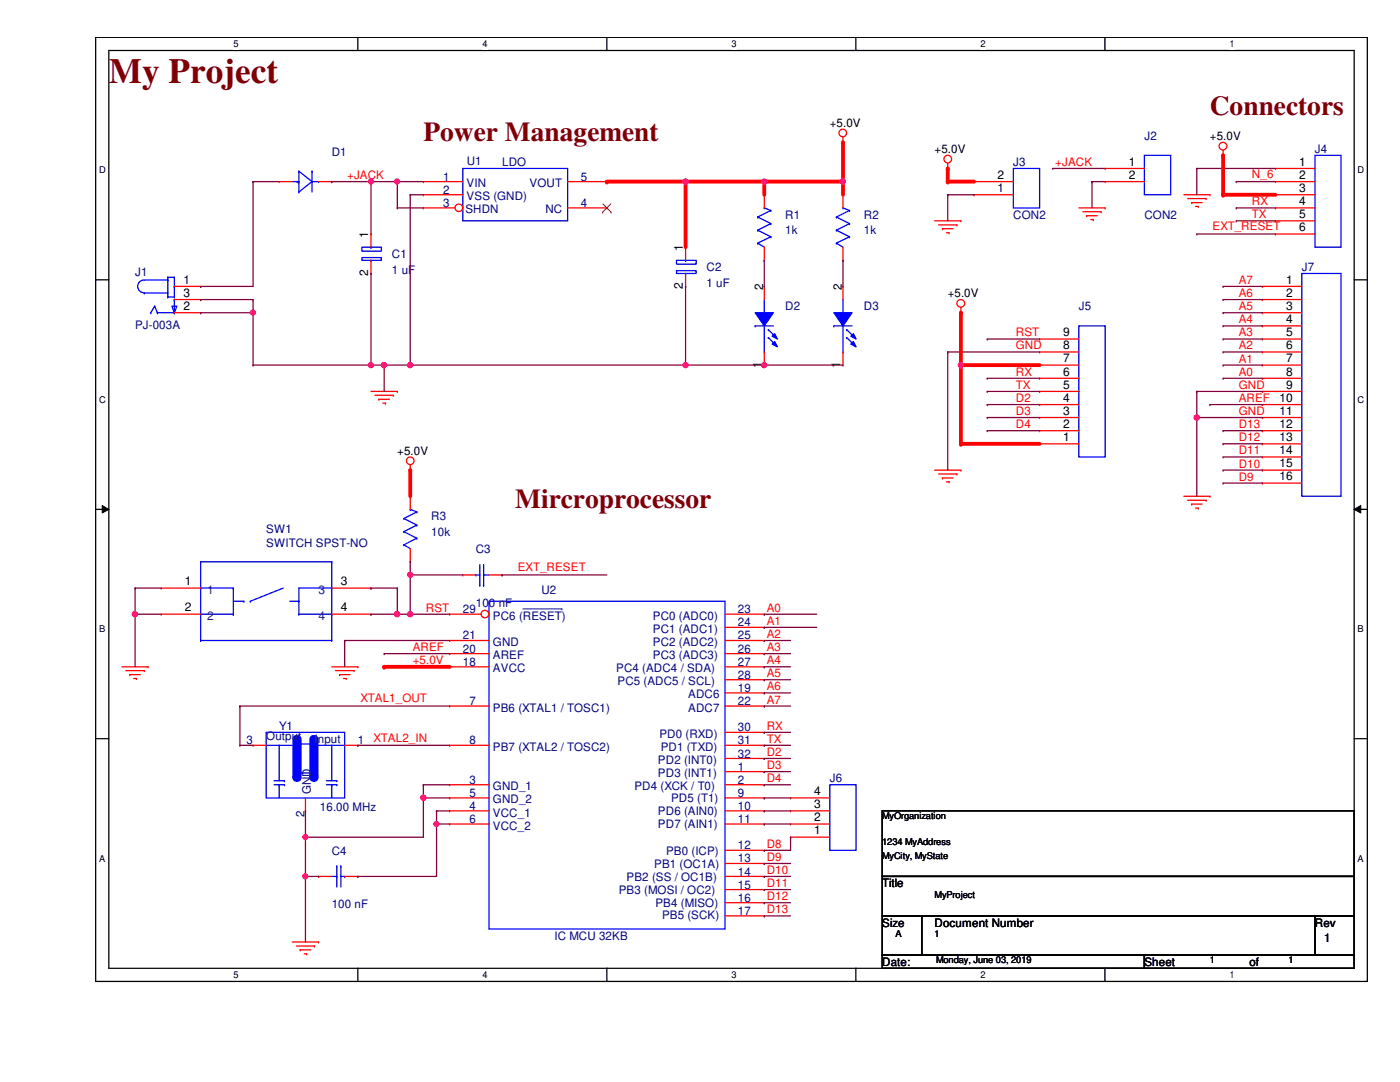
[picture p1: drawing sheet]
<svg xmlns="http://www.w3.org/2000/svg" width="279mm" height="216mm" viewBox="0 0 279 216" stroke-linecap="round" stroke-linejoin="round" font-family="sans-serif">
<path d="M19.1 7.5h253.8v188.3h-253.8zM21.7 10.1h248.6v183.1h-248.6z" fill="none" stroke="#000" stroke-width=".25"/>
<g fill="#fff">
<path d="M46.6 7.7h1v2.1h-1z"/>
<path d="M46.6 193.5h1v2.1h-1z"/>
</g>
<path d="M71.4 7.5v2.6M71.4 193.2v2.6" fill="none" stroke="#000" stroke-width=".25"/>
<g fill="#fff">
<path d="M96.3 7.7h1v2.1h-1z"/>
<path d="M96.3 193.5h1v2.1h-1z"/>
</g>
<path d="M121.1 7.5v2.6M121.1 193.2v2.6" fill="none" stroke="#000" stroke-width=".25"/>
<g fill="#fff">
<path d="M146 7.7h1v2.1h-1z"/>
<path d="M146 193.5h1v2.1h-1z"/>
</g>
<path d="M170.8 7.5v2.6M170.8 193.2v2.6" fill="none" stroke="#000" stroke-width=".25"/>
<g fill="#fff">
<path d="M195.7 7.7h1v2.1h-1z"/>
<path d="M195.7 193.5h1v2.1h-1z"/>
</g>
<path d="M220.5 7.5v2.6M220.5 193.2v2.6" fill="none" stroke="#000" stroke-width=".25"/>
<g fill="#fff">
<path d="M245.4 7.7h1v2.1h-1z"/>
<path d="M245.4 193.5h1v2.1h-1z"/>
<path d="M19.8 32.9h1.3v2.1h-1.3z"/>
<path d="M270.9 32.9h1.3v2.1h-1.3z"/>
<path d="M19.8 78.7h1.3v2.1h-1.3z"/>
<path d="M270.9 78.7h1.3v2.1h-1.3z"/>
</g>
<path d="M19.1 55.8h2.6M270.3 55.8h2.6" fill="none" stroke="#000" stroke-width=".25"/>
<g fill="#fff">
<path d="M19.8 124.5h1.2v2.1h-1.2z"/>
<path d="M270.9 124.5h1.3v2.1h-1.3z"/>
</g>
<path d="M19.1 101.6h2.6M270.3 101.6h2.6" fill="none" stroke="#000" stroke-width=".25"/>
<path d="M20.4 100.9l1.3 .7-1.3 .8zM270.3 101.6l1.3-.7v1.5z" fill="#000"/>
<path d="M20.4 100.9l1.3 .7-1.3 .8zM270.3 101.6l1.3-.7v1.5z" fill="none" stroke="#000" stroke-width=".2"/>
<g fill="#fff">
<path d="M19.8 170.3h1.2v2h-1.2z"/>
<path d="M270.9 170.3h1.3v2h-1.3z"/>
</g>
<path d="M19.1 147.4h2.6M270.3 147.4h2.6M176.1 161.8h94.2v13.1h-94.2zM176.1 174.9h94.2v7.9h-94.2zM176.1 182.8h7.8v7.8h-7.8zM176.1 190.6h52.3v2.6h-52.3zM183.9 182.8h78.5v7.8h-78.5zM228.4 190.6h41.9v2.6h-41.9zM262.4 182.8h7.9v7.8h-7.9z" fill="none" stroke="#000" stroke-width=".25"/>
<g fill="none" stroke="#f00" stroke-width=".25">
<path d="M168.2 28.4h.1M168.2 27.3v1.1M189.1 33.6h.1M189.1 32.6v1M236.3 38.9h5.2M237 39.6h3.7M240.7 39.6h.1M241.5 38.9h.1M244.1 31h.1M244.1 30v1M186.5 44.1h5.3M187.3 44.9h3.7"/>
<path d="M188.1 45.6h.1M188.1 45.6h2.1M188.9 46.4h.5M189.4 46.4h.1M191 44.9h.1M191.8 44.1h.1M215.3 41.5h5.3M216.1 42.2h3.7M216.9 43.1h.1M216.9 43.1h2.1M217.7 43.8h.5M218.2 43.8h.1"/>
<path d="M219.8 42.2h.1M220.6 41.5h.1M237.8 40.4h.1M237.8 40.4h2.1M238.6 41.2h.5M239.1 41.2h.1M74 78.1h5.3M74.8 78.9h3.7M75.6 79.7h.1M75.6 79.7h2.1M78.5 78.9h.1M79.3 78.1h.1"/>
<path d="M191.8 62.4h.1M191.8 61.3v1.1M76.4 80.4h.5M76.9 80.4h.1M81.9 93.8h.1M81.9 92.8v1M186.5 93.8h5.3M187.3 94.6h3.7M188.1 95.4h.1M188.1 95.4h2.1M188.9 96.1h.5M189.4 96.1h.1"/>
<path d="M191 94.6h.1M191.8 93.8h.1M236.3 99h5.2M237 99.8h3.7M240.7 99.8h.1M241.5 99h.1M32.2 117.3h.1M32.2 117.3h7.8M66.2 117.3h7.8M74 117.3h.1M237.8 100.6h.1M237.8 100.6h2.1"/>
<path d="M238.6 101.4h.5M239.1 101.4h.1M24.3 133.1h5.2M25.1 133.8h3.7M25.9 134.6h.1M25.9 134.6h2.1M26.7 135.4h.5M27.2 135.4h.1M28.8 133.8h.1M29.5 133.1h.1M32.2 122.6h.1M32.2 122.6h7.8"/>
<path d="M66.2 133.1h5.2M66.2 122.6h7.8M67 133.8h3.7M67.8 134.6h.1M67.8 134.6h2.1M68.5 135.4h.6M69.1 135.4h.1M70.7 133.8h.1M71.4 133.1h.1M74 122.6h.1M89.7 133.1h.1M89.7 130.4h.1"/>
<path d="M89.7 127.8h.1M89.7 133.1h7.9M89.7 130.4h7.9M89.7 127.8h7.9M144.7 133.1h7.8M144.7 122.6h7.8M144.7 138.3h7.8M144.7 130.4h7.8M144.7 127.8h7.8M144.7 125.2h7.8M144.7 135.6h7.8M152.5 138.3h.1"/>
<path d="M152.5 122.6h.1M152.5 125.2h.1M152.5 127.8h.1M152.5 130.4h.1M152.5 133.1h.1M152.5 135.6h.1M89.7 156.6h.1M89.7 159.2h.1M89.7 140.9h.1M89.7 148.7h.1M89.7 156.6h7.9M89.7 159.2h7.9"/>
<path d="M89.7 140.9h7.9M89.7 148.7h7.9M144.7 154h7.8M144.7 156.6h7.8M144.7 159.2h7.8M144.7 140.9h7.8M152.5 154h.1M152.5 156.6h.1M152.5 159.2h.1M152.5 140.9h.1M63.6 174.9h.1M63.6 174.9h2.6"/>
<path d="M68.8 174.9h2.6M71.4 174.9h.1M89.7 161.8h.1M89.7 164.4h.1M89.7 161.8h7.9M89.7 164.4h7.9M144.7 174.9h7.8M144.7 161.8h7.8M144.7 164.4h7.8M144.7 169.7h7.8M144.7 172.3h7.8M144.7 177.5h7.8"/>
<path d="M152.5 161.8h.1M152.5 164.4h.1M152.5 169.7h.1M152.5 172.3h.1M152.5 174.9h.1M152.5 177.5h.1M58.3 188h5.3M59.1 188.8h3.7M59.9 189.5h.1M59.9 189.5h2.1M60.7 190.3h.5M61.2 190.3h.1"/>
<path d="M62.8 188.8h.1M63.6 188h.1M144.7 180.1h7.8M144.7 182.8h7.8M152.5 180.1h.1M152.5 182.8h.1"/>
<circle cx="168.2" cy="26.5" r=".76"/>
<circle cx="189.1" cy="31.7" r=".76"/>
<circle cx="244.1" cy="29.2" r=".77"/>
<circle cx="191.8" cy="60.5" r=".77"/>
<circle cx="81.9" cy="91.9" r=".76"/>
</g>
<g fill="none" stroke="#00f" stroke-width=".25">
<path d="M40 112.1h.1M40 112.1v15.7M40 112.1h26.2M40 117.3h6.6M46.6 117.3h.1M46.6 120h2.1M46.6 117.3v5.3M48.7 120h.1M50 120h.1M56.5 117.3l-6.5 2.7M57.8 120h1.8M59.6 120h.1"/>
<path d="M66.2 112.1h.1M66.2 117.3h.1M66.2 112.1v15.7M66.2 117.3h-6.6v5.3M97.6 120h47.1v65.4h-47.1zM40 127.8h.1M40 127.8h26.2M40 122.6h6.6M46.6 122.6h.1M59.6 122.6h.1M59.6 122.6h6.6M66.2 127.8h.1"/>
<path d="M66.2 122.6h.1M66.2 174.9h1M67.2 172.8h.1M67.2 174.9h.1M67.2 172.8v4.2M68 172.8h.1M68 172.8v4.2M68 174.9h.8M68.8 174.9h.1"/>
</g>
<circle cx="96.8" cy="122.5" r=".75" fill="#fff"/>
<g fill="none" stroke="#f00" stroke-width=".25">
<path d="M81.9 99h.1M81.9 99v2.6M81.9 112.1h.1M81.9 109.5v2.6M89.7 122.6h.1M89.7 122.6h6.3M144.7 146.1h7.8M144.7 148.7h7.8M144.7 151.3h7.8M152.5 146.1h.1M152.5 148.7h.1M152.5 151.3h.1"/>
<circle cx="96.8" cy="122.5" r=".75"/>
</g>
<path d="M104.4 121.5h7.7M112.1 121.5h.1" fill="none" stroke="#000080" stroke-width=".2"/>
<g fill="none" stroke="#00f" stroke-width=".25">
<path d="M152.5 59.8v2.6M150.7 65h.1M150.7 65h3.6M152.5 62.4h.1M152.5 70.2h.1M152.5 65v5.2M153.3 65.8h.1M153.3 67.4h.1M153.3 65.8l1.6 1.6M153.3 67.4l1.6 1.6M80.6 106.1h.1M80.6 103.5h.1"/>
<path d="M80.6 108.7h.1M80.6 106.1l2.6 1.3M80.6 103.5l2.6 1.3M80.6 108.7l1.3 .8M81.9 101.6h.1M81.9 101.6l1.3 .5M83.2 107.4h.1M83.2 104.8h.1M83.2 102.1h.1M83.2 107.4l-2.6 1.3M83.2 104.8l-2.6 1.3M83.2 102.1l-2.6 1.4"/>
</g>
<path d="M150.7 62.4h3.6l-1.8 2.6z" fill-rule="evenodd" fill="#00f"/>
<path d="M150.7 62.4h3.6l-1.8 2.6z" fill="none" stroke="#00f" stroke-width=".25"/>
<path d="M154.6 68.2l.6 1-1.1-.5z" fill-rule="evenodd" fill="#00f"/>
<path d="M154.6 68.2l.6 1-1.1-.5z" fill="none" stroke="#00f" stroke-width=".25"/>
<path d="M154.6 66.6l.6 1-1.1-.5z" fill-rule="evenodd" fill="#00f"/>
<g fill="none" stroke="#00f" stroke-width=".25">
<path d="M58.3 36.2h1.3M59.4 36.2h.1M59.6 38.3h.1M59.6 36.2h.1M59.6 34.2h.1M59.6 34.2v4.1M59.6 34.2l2.7 2M62.3 34.2h.1M62.3 36.2h.1M62.3 36.2h1.3M62.3 34.2v4.1M62.3 36.2l-2.7 2.1"/>
<path d="M63.6 36.2h.1M92.4 33.6h20.9v10.5h-20.9zM154.6 66.6l.6 1-1.1-.5z"/>
</g>
<path d="M55.7 36.2h.1M55.7 36.2h2.6M63.6 36.2h2.6M66.2 36.2h.1M84.5 36.2h.1M84.5 38.9h.1M84.5 36.2h7.9M84.5 38.9h7.9M152.5 57.1h.1M152.5 57.1v2.7M152.5 72.9h.1M152.5 70.2v2.7" fill="none" stroke="#f00" stroke-width=".25"/>
<circle cx="91.6" cy="41.5" r=".75" fill="#fff"/>
<g fill="none" stroke="#f00" stroke-width=".25">
<path d="M113.3 36.2h7.8M121.1 36.2h.1M84.5 41.5h.1M84.5 41.5h6.3M113.3 41.5h7.8M121.1 41.5h.1"/>
<circle cx="91.6" cy="41.5" r=".75"/>
</g>
<path d="M120.3 42.3h.1M120.3 40.7l1.7 1.6M121.9 40.7l-1.6 1.6M122 42.3h.1" fill="none" stroke="#804000" stroke-width=".2"/>
<path d="M168.2 59.8v2.6M166.4 65h.1M166.4 65h3.7M168.2 62.4h.1M168.2 70.2h.1M168.2 65v5.2M169 65.8h.1M169 67.4h.1M169 65.8l1.6 1.6M169 67.4l1.6 1.6" fill="none" stroke="#00f" stroke-width=".25"/>
<path d="M166.4 62.4h3.7l-1.9 2.6z" fill-rule="evenodd" fill="#00f"/>
<path d="M166.4 62.4h3.7l-1.9 2.6z" fill="none" stroke="#00f" stroke-width=".25"/>
<path d="M170.3 68.2l.6 1-1.1-.5z" fill-rule="evenodd" fill="#00f"/>
<path d="M170.3 68.2l.6 1-1.1-.5z" fill="none" stroke="#00f" stroke-width=".25"/>
<path d="M170.3 66.6l.6 1-1.1-.5z" fill-rule="evenodd" fill="#00f"/>
<g fill="none" stroke="#00f" stroke-width=".25">
<path d="M202.2 33.6h5.3v7.9h-5.3zM228.4 31h5.2v7.9h-5.2zM28.8 58.5h.1M28.8 58.5h4.7M33.5 55.9h.1M33.5 58.5h.1M33.5 59.3h.1M33.5 55.3h.1M33.5 55.9h-4.7a1.27 1.27 0 0 0-1.3 1.2 1.27 1.27 0 0 0 1.3 1.3M33.5 55.3v4M33.5 59.3h1.3M33.5 55.3h1.3"/>
<path d="M34.8 59.3h.1M34.8 55.3h.1M34.8 57.1h.1M34.8 59.8h.1M34.8 55.3v4M34.8 59.8v2.6M151.2 45.9h.1M151.2 43.3h.1M151.2 48.5h.1M151.2 45.9l2.6 1.3M151.2 43.3l2.6 1.3M151.2 48.5l1.3 .8"/>
<path d="M152.5 41.5h.1M152.5 41.5l1.3 .5M153.8 47.2h.1M153.8 44.6h.1M153.8 42h.1M153.8 47.2l-2.6 1.3M153.8 44.6l-2.6 1.3M153.8 42l-2.6 1.3M166.9 45.9h.1M166.9 43.3h.1M166.9 48.5h.1M166.9 45.9l2.6 1.3"/>
<path d="M166.9 43.3l2.6 1.3M166.9 48.5l1.3 .8M168.2 41.5h.1M168.2 41.5l1.3 .5M169.5 47.2h.1M169.5 44.6h.1M169.5 42h.1M169.5 47.2l-2.6 1.3M169.5 44.6l-2.6 1.3M169.5 42l-2.6 1.3M259.8 54.6h7.8v44.4h-7.8zM30.1 62.4h.1"/>
<path d="M30.9 61.1h.1M30.9 61.1l.5 1.3M30.9 61.1l-.8 1.3M31.4 62.4h.1M31.4 62.4h3.4M34.3 61.1h1l-.5 1.3zM34.8 62.4h.1M170.3 66.6l.6 1-1.1-.5zM95 114.7h.1M95 114.7h.8M95.8 116.8h.1M95.8 112.6v4.2"/>
<path d="M96.5 116.8h.1M96.5 114.7h.1M96.5 112.6v4.2M96.5 114.7h1.1M53.1 146.1h15.7v13.1h-15.7zM59.6 148.5h2.7v5.7h-2.7z"/>
</g>
<g fill="none" stroke="#f00" stroke-width=".25">
<path d="M152.5 38.9h.1M152.5 38.9v2.6M168.2 38.9h.1M168.2 38.9v2.6M194.4 38.9h.1M194.4 36.2h.1M194.4 38.9h7.8M194.4 36.2h7.8M220.6 33.6h.1M220.6 36.2h.1M220.6 36.2h7.8M220.6 33.6h7.8"/>
<path d="M34.8 57.1h5.2M34.8 59.8h5.2M40 57.1h.1M40 59.8h.1M152.5 51.9h.1M152.5 49.3v2.6M168.2 57.1h.1M168.2 51.9h.1M168.2 49.3v2.6M168.2 57.1v2.7M251.9 57.1h.1M251.9 59.8h.1"/>
<path d="M251.9 57.1h7.9M251.9 59.8h7.9M34.8 62.4h5.2M40 62.4h.1M168.2 72.9h.1M168.2 70.2v2.7M251.9 62.4h.1M251.9 65h.1M251.9 67.6h.1M251.9 70.2h.1M251.9 72.9h.1M251.9 75.5h.1"/>
<path d="M251.9 78.1h.1M251.9 62.4h7.9M251.9 65h7.9M251.9 67.6h7.9M251.9 70.2h7.9M251.9 72.9h7.9M251.9 75.5h7.9M251.9 78.1h7.9M251.9 80.7h.1M251.9 83.3h.1M251.9 85.9h.1M251.9 88.6h.1"/>
<path d="M251.9 91.2h.1M251.9 93.8h.1M251.9 96.4h.1M251.9 80.7h7.9M251.9 83.3h7.9M251.9 85.9h7.9M251.9 88.6h7.9M251.9 91.2h7.9M251.9 93.8h7.9M251.9 96.4h7.9M92.4 114.7h.1M92.4 114.7h2.6"/>
<path d="M97.6 114.7h2.6M100.2 114.7h.1"/>
</g>
<path d="M59.4 147.4v7.6" fill="none" stroke="#00f" stroke-width="1.6"/>
<circle cx="59.4" cy="155" r=".78" fill="#00f"/>
<path d="M62.5 147.4v7.6" fill="none" stroke="#00f" stroke-width="1.6"/>
<circle cx="62.5" cy="155" r=".78" fill="#00f"/>
<path d="M62.8 147.4v7.6" fill="none" stroke="#00f" stroke-width="1.6"/>
<circle cx="62.8" cy="155" r=".78" fill="#00f"/>
<path d="M59.1 147.4v7.6" fill="none" stroke="#00f" stroke-width="1.6"/>
<circle cx="59.1" cy="155" r=".78" fill="#00f"/>
<g fill="none" stroke="#00f" stroke-width=".25">
<path d="M262.4 31h5.2v18.3h-5.2zM72.2 51.4h3.9v.5h-3.9zM72.2 49.3h3.9v.8h-3.9zM74 49.3h.1M74 51.9h.1M135 54h3.9v.6h-3.9zM135 51.9h3.9v.8h-3.9zM136.8 51.9h.1M136.8 54.6h.1M215.3 65h5.3v26.2h-5.3zM53.1 148.7h6M54.7 155.8h2.1"/>
<path d="M54.7 156.6h2.1M55.7 156.6h.1M55.7 148.7v7.1M55.7 156.6v2.6M56.8 155.8h.1M56.8 156.6h.1M62.8 148.7h6M65.2 155.8h2M65.2 156.6h2M66.2 156.6h.1M66.2 148.7v7.1M66.2 156.6v2.6"/>
<path d="M67.2 155.8h.1M67.2 156.6h.1M165.6 156.6h5.3v13.1h-5.3z"/>
</g>
<g fill="none" stroke="#f00" stroke-width=".25">
<path d="M254.6 33.6h.1M254.6 36.2h.1M254.6 38.9h.1M254.6 33.6h7.8M254.6 36.2h7.8M254.6 38.9h7.8M74 46.7h.1M74 54.6h.1M74 46.7v2.6M74 51.9v2.7M136.8 49.3h.1M136.8 57.1h.1"/>
<path d="M136.8 49.3v2.6M136.8 54.6v2.5M254.6 41.5h.1M254.6 44.1h.1M254.6 46.7h.1M254.6 41.5h7.8M254.6 44.1h7.8M254.6 46.7h7.8M207.5 78.1h.1M207.5 75.5h.1M207.5 72.9h.1M207.5 70.2h.1"/>
<path d="M207.5 67.6h.1M207.5 78.1h7.8M207.5 75.5h7.8M207.5 72.9h7.8M207.5 70.2h7.8M207.5 67.6h7.8M207.5 88.6h.1M207.5 85.9h.1M207.5 83.3h.1M207.5 80.7h.1M207.5 88.6h7.8M207.5 85.9h7.8"/>
<path d="M207.5 83.3h7.8M207.5 80.7h7.8M50.5 148.7h.1M50.5 148.7h2.6M61 159.2v2.6M68.8 148.7h2.6M71.4 148.7h.1M157.8 159.2h.1M157.8 159.2h7.8M61 161.8h.1M157.8 167h.1M157.8 164.4h.1"/>
<path d="M157.8 161.8h.1M157.8 167h7.8M157.8 164.4h7.8M157.8 161.8h7.8"/>
</g>
<path d="M50.5 36.2h.1M50.5 36.2v20.9h-10.5M50.5 36.2h5.2M66.2 36.2h.1M66.2 36.2h13.1M74 36.2h.1M40 57.1h.1M40 62.4h.1M40 62.4h10.5" fill="none" stroke="#800040" stroke-width=".25"/>
<circle cx="50.5" cy="62.4" r=".5" fill="#f0f"/>
<circle cx="50.5" cy="62.4" r=".5" fill="none" stroke="#f0f" stroke-width=".25"/>
<path d="M50.5 62.4h.1M50.5 72.9h.1M50.5 62.4v10.5M50.5 72.9h23.5M152.5 72.9h.1M152.5 72.9h15.7" fill="none" stroke="#800040" stroke-width=".25"/>
<path d="M121.1 36.2h15.7" fill="none" stroke="#f00" stroke-width=".76"/>
<circle cx="121.1" cy="36.2" r=".38" fill="#f00"/>
<path d="M168.2 36.2v2.7" fill="none" stroke="#f00" stroke-width=".76"/>
<circle cx="168.2" cy="36.2" r=".38" fill="#f00"/>
<path d="M152.5 36.2v2.7" fill="none" stroke="#f00" stroke-width=".76"/>
<circle cx="152.5" cy="36.2" r=".38" fill="#f00"/>
<path d="M152.5 36.2h15.7" fill="none" stroke="#f00" stroke-width=".76"/>
<circle cx="152.5" cy="36.2" r=".38" fill="#f00"/>
<path d="M152.5 51.9h.1M152.5 51.9v5.2M168.2 51.9h.1M168.2 51.9v5.2" fill="none" stroke="#800040" stroke-width=".25"/>
<path d="M136.8 36.2v13.1" fill="none" stroke="#f00" stroke-width=".76"/>
<circle cx="136.8" cy="36.2" r=".38" fill="#f00"/>
<path d="M136.8 36.2h15.7" fill="none" stroke="#f00" stroke-width=".76"/>
<circle cx="136.8" cy="36.2" r=".38" fill="#f00"/>
<circle cx="152.5" cy="36.2" r=".49" fill="#f0f"/>
<circle cx="152.5" cy="36.2" r=".49" fill="none" stroke="#f0f" stroke-width=".25"/>
<circle cx="136.8" cy="36.2" r=".5" fill="#f0f"/>
<circle cx="136.8" cy="36.2" r=".5" fill="none" stroke="#f0f" stroke-width=".25"/>
<path d="M136.8 57.1h.1M136.8 57.1v15.8M136.8 72.9h.1M136.8 72.9h15.7" fill="none" stroke="#800040" stroke-width=".25"/>
<circle cx="152.5" cy="72.9" r=".5" fill="#f0f"/>
<circle cx="152.5" cy="72.9" r=".5" fill="none" stroke="#f0f" stroke-width=".25"/>
<circle cx="136.8" cy="72.9" r=".51" fill="#f0f"/>
<circle cx="136.8" cy="72.9" r=".51" fill="none" stroke="#f0f" stroke-width=".25"/>
<path d="M74 54.6h.1M74 54.6v18.3" fill="none" stroke="#800040" stroke-width=".25"/>
<circle cx="74" cy="72.9" r=".5" fill="#f0f"/>
<circle cx="74" cy="72.9" r=".5" fill="none" stroke="#f0f" stroke-width=".25"/>
<path d="M79.3 36.2h.1M79.3 36.2v5.3M79.3 41.5h.1M79.3 41.5h5.2M74 72.9h.1M74 72.9h2.7" fill="none" stroke="#800040" stroke-width=".25"/>
<circle cx="79.3" cy="36.2" r=".5" fill="#f0f"/>
<circle cx="79.3" cy="36.2" r=".5" fill="none" stroke="#f0f" stroke-width=".25"/>
<path d="M79.3 36.2h.1M79.3 36.2h5.2M81.9 38.9h.1M81.9 38.9h2.6M81.9 38.9v34M81.9 72.9h.1M81.9 72.9h54.9" fill="none" stroke="#800040" stroke-width=".25"/>
<circle cx="81.9" cy="72.9" r=".51" fill="#f0f"/>
<circle cx="81.9" cy="72.9" r=".51" fill="none" stroke="#f0f" stroke-width=".25"/>
<path d="M74 36.2h.1M74 36.2v10.5" fill="none" stroke="#800040" stroke-width=".25"/>
<circle cx="74" cy="36.2" r=".49" fill="#f0f"/>
<circle cx="74" cy="36.2" r=".49" fill="none" stroke="#f0f" stroke-width=".25"/>
<path d="M76.7 72.9h.1M76.7 72.9v5.2M76.7 72.9h5.2" fill="none" stroke="#800040" stroke-width=".25"/>
<circle cx="76.6" cy="72.9" r=".51" fill="#f0f"/>
<circle cx="76.6" cy="72.9" r=".51" fill="none" stroke="#f0f" stroke-width=".25"/>
<path d="M40 59.8h.1M40 59.8h10.5M50.5 59.8h.1M50.5 59.8v2.6M81.9 122.6h.1M81.9 122.6h7.8" fill="none" stroke="#800040" stroke-width=".25"/>
<circle cx="81.9" cy="122.5" r=".51" fill="#f0f"/>
<circle cx="81.9" cy="122.5" r=".51" fill="none" stroke="#f0f" stroke-width=".25"/>
<path d="M81.9 112.1h.1M81.9 112.1v2.6" fill="none" stroke="#800040" stroke-width=".25"/>
<path d="M81.9 93.8v5.2" fill="none" stroke="#f00" stroke-width=".76"/>
<circle cx="81.9" cy="93.8" r=".38" fill="#f00"/>
<path d="M81.9 114.7h.1M81.9 114.7h10.5" fill="none" stroke="#800040" stroke-width=".25"/>
<circle cx="81.9" cy="114.7" r=".5" fill="#f0f"/>
<circle cx="81.9" cy="114.7" r=".5" fill="none" stroke="#f0f" stroke-width=".25"/>
<path d="M74 117.3h.1M74 117.3h5.3M79.3 117.3h.1M79.3 117.3v5.3h-5.3M81.9 114.7h.1M81.9 114.7v7.9M100.2 114.7h.1M100.2 114.7h20.9M74 122.6h.1" fill="none" stroke="#800040" stroke-width=".25"/>
<circle cx="79.2" cy="122.5" r=".51" fill="#f0f"/>
<circle cx="79.2" cy="122.5" r=".51" fill="none" stroke="#f0f" stroke-width=".25"/>
<path d="M27 117.3h.1M27 117.3h5.2M27 117.3v15.8M27 122.6h.1M27 122.6h5.2M79.3 122.6h.1M79.3 122.6h2.6" fill="none" stroke="#800040" stroke-width=".25"/>
<circle cx="26.9" cy="122.5" r=".51" fill="#f0f"/>
<circle cx="26.9" cy="122.5" r=".51" fill="none" stroke="#f0f" stroke-width=".25"/>
<path d="M47.9 140.9h.1M47.9 148.7h.1M47.9 140.9h41.8M47.9 140.9v7.8M47.9 148.7h2.6M71.4 148.7h.1M71.4 148.7h18.3M84.5 156.6h.1M84.5 159.2h.1M84.5 156.6h5.2M84.5 156.6v2.6M84.5 159.2h5.2" fill="none" stroke="#800040" stroke-width=".25"/>
<circle cx="84.5" cy="159.2" r=".51" fill="#f0f"/>
<circle cx="84.5" cy="159.2" r=".51" fill="none" stroke="#f0f" stroke-width=".25"/>
<path d="M84.5 159.2h.1M84.5 159.2v7.8h-23.5M61 167h.1M61 161.8h.1M61 161.8v13.1" fill="none" stroke="#800040" stroke-width=".25"/>
<circle cx="60.9" cy="174.9" r=".5" fill="#f0f"/>
<circle cx="60.9" cy="174.9" r=".5" fill="none" stroke="#f0f" stroke-width=".25"/>
<circle cx="60.9" cy="167" r=".49" fill="#f0f"/>
<circle cx="60.9" cy="167" r=".49" fill="none" stroke="#f0f" stroke-width=".25"/>
<path d="M61 174.9h.1M61 174.9h2.6M61 174.9v13.1M71.4 174.9h.1M87.1 161.8h.1M87.1 164.4h.1M87.1 161.8v13.1h-15.7M87.1 161.8h2.6M87.1 164.4h2.6" fill="none" stroke="#800040" stroke-width=".25"/>
<circle cx="87.1" cy="164.4" r=".5" fill="#f0f"/>
<circle cx="87.1" cy="164.4" r=".5" fill="none" stroke="#f0f" stroke-width=".25"/>
<g fill="none" stroke="#800040" stroke-width=".25">
<path d="M244.1 57.1h.1M244.1 59.8h.1M244.1 57.1h7.8M244.1 59.8h7.8M189.1 70.2h.1M189.1 70.2h18.4M197 67.6h.1M197 67.6h10.5M238.8 78.1h.1M238.8 78.1h13.1M244.1 62.4h.1M244.1 65h.1"/>
<path d="M244.1 67.6h.1M244.1 70.2h.1M244.1 72.9h.1M244.1 75.5h.1M244.1 62.4h7.8M244.1 65h7.8M244.1 67.6h7.8M244.1 70.2h7.8M244.1 72.9h7.8M244.1 75.5h7.8M238.8 83.3h.1M238.8 83.3h13.1"/>
<path d="M241.5 80.7h.1M241.5 80.7h10.4M244.1 85.9h.1M244.1 88.6h.1M244.1 91.2h.1M244.1 93.8h.1M244.1 96.4h.1M244.1 85.9h7.8M244.1 88.6h7.8M244.1 91.2h7.8M244.1 93.8h7.8M244.1 96.4h7.8"/>
<path d="M152.5 122.6h.1M152.5 125.2h.1M152.5 127.8h.1M152.5 130.4h.1M152.5 133.1h.1M152.5 135.6h.1M152.5 138.3h.1M152.5 122.6h10.5M152.5 125.2h10.5M152.5 127.8h5.3M152.5 130.4h5.3M152.5 133.1h5.3"/>
<path d="M152.5 135.6h5.3M152.5 138.3h5.3M152.5 140.9h.1M152.5 146.1h.1M152.5 148.7h.1M152.5 151.3h.1M152.5 154h.1M152.5 156.6h.1M152.5 140.9h5.3M152.5 146.1h5.3M152.5 148.7h5.3M152.5 151.3h5.3"/>
<path d="M152.5 154h5.3M152.5 156.6h5.3M152.5 169.7h.1M152.5 172.3h.1M152.5 174.9h.1M152.5 177.5h.1M152.5 169.7h5.3M152.5 172.3h5.3M152.5 174.9h5.3M152.5 177.5h5.3M152.5 180.1h.1M152.5 182.8h.1"/>
<path d="M152.5 180.1h5.3M152.5 182.8h5.3"/>
</g>
<path d="M191.8 72.9h15.7" fill="none" stroke="#f00" stroke-width=".76"/>
<circle cx="191.8" cy="72.9" r=".38" fill="#f00"/>
<path d="M197 75.5h.1M197 78.1h.1M197 75.5h10.5M197 78.1h10.5M197 80.7h.1M197 83.3h.1M197 85.9h.1M197 80.7h10.5M197 83.3h10.5M197 85.9h10.5" fill="none" stroke="#800040" stroke-width=".25"/>
<path d="M191.8 88.6h15.7" fill="none" stroke="#f00" stroke-width=".76"/>
<circle cx="191.8" cy="88.6" r=".38" fill="#f00"/>
<path d="M189.1 70.2h.1M189.1 70.2v23.6" fill="none" stroke="#800040" stroke-width=".25"/>
<path d="M191.8 62.4v10.5" fill="none" stroke="#f00" stroke-width=".76"/>
<circle cx="191.8" cy="62.4" r=".38" fill="#f00"/>
<path d="M191.8 72.9v15.7" fill="none" stroke="#f00" stroke-width=".76"/>
<circle cx="191.8" cy="72.9" r=".38" fill="#f00"/>
<circle cx="191.7" cy="72.9" r=".5" fill="#f0f"/>
<circle cx="191.7" cy="72.9" r=".5" fill="none" stroke="#f0f" stroke-width=".25"/>
<path d="M238.8 33.6h.1M238.8 33.6h15.8M246.7 36.2h.1M246.7 36.2h7.9" fill="none" stroke="#800040" stroke-width=".25"/>
<path d="M244.1 38.9h10.5" fill="none" stroke="#f00" stroke-width=".76"/>
<circle cx="244.1" cy="38.9" r=".38" fill="#f00"/>
<path d="M238.8 46.7h.1M238.8 46.7h15.8M246.7 41.5h.1M246.7 44.1h.1M246.7 41.5h7.9M246.7 44.1h7.9" fill="none" stroke="#800040" stroke-width=".25"/>
<path d="M244.1 31v7.9" fill="none" stroke="#f00" stroke-width=".76"/>
<circle cx="244.1" cy="31" r=".38" fill="#f00"/>
<path d="M210.1 33.6h.1M210.1 33.6h10.5M217.9 36.2h.1M217.9 36.2h2.7M238.8 33.6h.1M238.8 33.6v5.3" fill="none" stroke="#800040" stroke-width=".25"/>
<path d="M189.1 36.2h5.3" fill="none" stroke="#f00" stroke-width=".76"/>
<circle cx="189.1" cy="36.2" r=".38" fill="#f00"/>
<path d="M189.1 38.9h.1M189.1 38.9h5.3M217.9 36.2h.1M217.9 36.2v5.3" fill="none" stroke="#800040" stroke-width=".25"/>
<path d="M189.1 33.6v2.6" fill="none" stroke="#f00" stroke-width=".76"/>
<circle cx="189.1" cy="33.6" r=".38" fill="#f00"/>
<path d="M189.1 38.9h.1M189.1 38.9v5.2M238.8 78.1h.1M238.8 78.1v5.2" fill="none" stroke="#800040" stroke-width=".25"/>
<circle cx="238.8" cy="83.3" r=".51" fill="#f0f"/>
<circle cx="238.8" cy="83.3" r=".51" fill="none" stroke="#f0f" stroke-width=".25"/>
<path d="M238.8 83.3h.1M238.8 83.3v15.7M68.8 127.8h.1M68.8 127.8h20.9M68.8 127.8v5.3M76.7 130.4h.1M76.7 130.4h13" fill="none" stroke="#800040" stroke-width=".25"/>
<path d="M76.7 133.1h13" fill="none" stroke="#f00" stroke-width=".76"/>
<circle cx="76.7" cy="133.1" r=".38" fill="#f00"/>
<path d="M157.8 167h.1M157.8 167v2.7" fill="none" stroke="#800040" stroke-width=".25"/>
<path d="M168.2 28.4v7.8" fill="none" stroke="#f00" stroke-width=".76"/>
<circle cx="168.2" cy="28.4" r=".38" fill="#f00"/>
<circle cx="168.2" cy="36.2" r=".5" fill="#f0f"/>
<circle cx="168.2" cy="36.2" r=".5" fill="none" stroke="#f0f" stroke-width=".25"/>
<path d="M152.5 159.2h.1M152.5 159.2h5.3M152.5 161.8h.1M152.5 164.4h.1M152.5 161.8h5.3M152.5 164.4h5.3" fill="none" stroke="#800040" stroke-width=".25"/>
<circle cx="50.5" cy="62.4" r=".5" fill="#f0f"/>
<circle cx="50.5" cy="62.4" r=".5" fill="none" stroke="#f0f" stroke-width=".25"/>
<circle cx="152.5" cy="36.2" r=".49" fill="#f0f"/>
<circle cx="152.5" cy="36.2" r=".49" fill="none" stroke="#f0f" stroke-width=".25"/>
<circle cx="136.8" cy="36.2" r=".5" fill="#f0f"/>
<circle cx="136.8" cy="36.2" r=".5" fill="none" stroke="#f0f" stroke-width=".25"/>
<circle cx="152.5" cy="72.9" r=".5" fill="#f0f"/>
<circle cx="152.5" cy="72.9" r=".5" fill="none" stroke="#f0f" stroke-width=".25"/>
<circle cx="136.8" cy="72.9" r=".51" fill="#f0f"/>
<circle cx="136.8" cy="72.9" r=".51" fill="none" stroke="#f0f" stroke-width=".25"/>
<circle cx="74" cy="72.9" r=".5" fill="#f0f"/>
<circle cx="74" cy="72.9" r=".5" fill="none" stroke="#f0f" stroke-width=".25"/>
<circle cx="79.3" cy="36.2" r=".5" fill="#f0f"/>
<circle cx="79.3" cy="36.2" r=".5" fill="none" stroke="#f0f" stroke-width=".25"/>
<circle cx="81.9" cy="72.9" r=".51" fill="#f0f"/>
<circle cx="81.9" cy="72.9" r=".51" fill="none" stroke="#f0f" stroke-width=".25"/>
<circle cx="74" cy="36.2" r=".49" fill="#f0f"/>
<circle cx="74" cy="36.2" r=".49" fill="none" stroke="#f0f" stroke-width=".25"/>
<circle cx="76.6" cy="72.9" r=".51" fill="#f0f"/>
<circle cx="76.6" cy="72.9" r=".51" fill="none" stroke="#f0f" stroke-width=".25"/>
<circle cx="81.9" cy="122.5" r=".51" fill="#f0f"/>
<circle cx="81.9" cy="122.5" r=".51" fill="none" stroke="#f0f" stroke-width=".25"/>
<circle cx="81.9" cy="114.7" r=".5" fill="#f0f"/>
<circle cx="81.9" cy="114.7" r=".5" fill="none" stroke="#f0f" stroke-width=".25"/>
<circle cx="79.2" cy="122.5" r=".51" fill="#f0f"/>
<circle cx="79.2" cy="122.5" r=".51" fill="none" stroke="#f0f" stroke-width=".25"/>
<circle cx="26.9" cy="122.5" r=".51" fill="#f0f"/>
<circle cx="26.9" cy="122.5" r=".51" fill="none" stroke="#f0f" stroke-width=".25"/>
<circle cx="84.5" cy="159.2" r=".51" fill="#f0f"/>
<circle cx="84.5" cy="159.2" r=".51" fill="none" stroke="#f0f" stroke-width=".25"/>
<circle cx="60.9" cy="174.9" r=".5" fill="#f0f"/>
<circle cx="60.9" cy="174.9" r=".5" fill="none" stroke="#f0f" stroke-width=".25"/>
<circle cx="60.9" cy="167" r=".49" fill="#f0f"/>
<circle cx="60.9" cy="167" r=".49" fill="none" stroke="#f0f" stroke-width=".25"/>
<circle cx="87.1" cy="164.4" r=".5" fill="#f0f"/>
<circle cx="87.1" cy="164.4" r=".5" fill="none" stroke="#f0f" stroke-width=".25"/>
<circle cx="191.7" cy="72.9" r=".5" fill="#f0f"/>
<circle cx="191.7" cy="72.9" r=".5" fill="none" stroke="#f0f" stroke-width=".25"/>
<circle cx="238.8" cy="83.3" r=".51" fill="#f0f"/>
<circle cx="238.8" cy="83.3" r=".51" fill="none" stroke="#f0f" stroke-width=".25"/>
<circle cx="168.2" cy="36.2" r=".5" fill="#f0f"/>
<circle cx="168.2" cy="36.2" r=".5" fill="none" stroke="#f0f" stroke-width=".25"/>
<text font-size="7" fill="#800000" x="21.7" y="16.5">My Project</text>
<g font-size="5.5" fill="#800000">
<text x="241.5" y="22.9">Connectors</text>
<text x="84.5" y="28.2">Power Management</text>
<text x="102.8" y="101.4">Mircroprocessor</text>
</g>
<g font-size="2.4">
<text x="199.1" y="35.7">2</text>
<text x="225.3" y="33.1">1</text>
<text x="225.3" y="35.7">2</text>
<text x="259.3" y="33.1">1</text>
<text x="259.3" y="35.7">2</text>
<text x="199.1" y="38.3">1</text>
<text x="259.3" y="38.3">3</text>
<text x="259.3" y="40.9">4</text>
<text x="73.5" y="47.5" transform="rotate(-90 73.5 47.5)">1</text>
<text x="259.3" y="43.5">5</text>
<text x="259.3" y="46.1">6</text>
<text x="136.3" y="50.1" transform="rotate(-90 136.3 50.1)">1</text>
<text x="36.6" y="56.6">1</text>
<text x="36.6" y="59.2">3</text>
<text x="73.5" y="55.1" transform="rotate(-90 73.5 55.1)">2</text>
<text x="136.3" y="57.7" transform="rotate(-90 136.3 57.7)">2</text>
<text x="256.7" y="56.6">1</text>
<text x="256.7" y="59.2">2</text>
<text x="36.6" y="61.8">2</text>
<text x="256.7" y="61.8">3</text>
<text x="256.7" y="64.5">4</text>
<text x="212.2" y="69.7">8</text>
<text x="212.2" y="67.1">9</text>
<text x="256.7" y="67.1">5</text>
<text x="256.7" y="69.7">6</text>
<text x="152" y="73.4" transform="rotate(-90 152 73.4)">1</text>
<text x="167.7" y="73.4" transform="rotate(-90 167.7 73.4)">1</text>
<text x="212.2" y="77.6">5</text>
<text x="212.2" y="74.9">6</text>
<text x="212.2" y="72.3">7</text>
<text x="256.7" y="72.3">7</text>
<text x="256.7" y="74.9">8</text>
<text x="256.7" y="77.6">9</text>
<text x="212.2" y="82.8">3</text>
<text x="212.2" y="80.2">4</text>
<text x="255.4" y="80.2">10</text>
<text x="255.4" y="82.8">11</text>
<text x="212.2" y="88">1</text>
<text x="212.2" y="85.4">2</text>
<text x="255.4" y="85.4">12</text>
<text x="255.4" y="88">13</text>
<text x="255.4" y="90.6">14</text>
<text x="255.4" y="93.3">15</text>
<text x="255.4" y="95.8">16</text>
<text x="36.9" y="116.8">1</text>
<text x="68" y="116.8">3</text>
<text x="36.9" y="122">2</text>
<text x="68" y="122">4</text>
<text x="162.5" y="161.2">3</text>
<text x="162.5" y="158.7">4</text>
<text x="162.5" y="166.5">1</text>
<text x="162.5" y="163.9">2</text>
</g>
<g font-size="2.4" fill="#004080">
<text x="41.4" y="118.4">1</text>
<text x="63.6" y="118.4">3</text>
<text x="41.4" y="123.7">2</text>
<text x="63.6" y="123.7">4</text>
</g>
<g font-size="2.3">
<text x="165.6" y="25.3">+5.0V</text>
<text x="241.5" y="27.9">+5.0V</text>
<text x="186.5" y="30.6">+5.0V</text>
<text x="152.3" y="58" transform="rotate(-90 152.3 58)">2</text>
<text x="168" y="58" transform="rotate(-90 168 58)">2</text>
<text x="189.1" y="59.3">+5.0V</text>
<text x="79.3" y="90.7">+5.0V</text>
<text x="176.1" y="177">Title</text>
<text x="176.1" y="184.9">Size</text>
<text x="186.5" y="184.9">Document Number</text>
<text x="262.4" y="184.9">Rev</text>
<text x="264.2" y="188">1</text>
<text x="176.1" y="192.7">Date:</text>
<text x="228.4" y="192.7">Sheet</text>
<text x="249.3" y="192.7">of</text>
</g>
<g font-size="2.3" fill="#000080">
<text x="228.4" y="27.9">J2</text>
<text x="66.2" y="31.1">D1</text>
<text x="93.1" y="32.9">U1</text>
<text x="100.2" y="33.1">LDO</text>
<text x="202.2" y="33.1">J3</text>
<text x="262.4" y="30.6">J4</text>
<text x="88.4" y="36">1</text>
<text x="88.4" y="38.6">2</text>
<text x="88.4" y="41.3">3</text>
<text x="93.1" y="37.3">VIN</text>
<text x="93.1" y="40">VSS (GND)</text>
<text x="105.7" y="37.3">VOUT</text>
<text x="115.9" y="41.3">4</text>
<text x="115.9" y="36">5</text>
<text x="92.9" y="42.6">SHDN</text>
<text x="108.8" y="42.6">NC</text>
<text x="156.7" y="46.8">1k</text>
<text x="156.7" y="43.6">R1</text>
<text x="172.4" y="46.8">1k</text>
<text x="172.4" y="43.6">R2</text>
<text x="202.2" y="43.6">CON2</text>
<text x="228.4" y="43.6">CON2</text>
<text x="78.2" y="51.5">C1</text>
<text x="27" y="55.2">J1</text>
<text x="78.2" y="54.6">1 uF</text>
<text x="141" y="54.1">C2</text>
<text x="141" y="57.2">1 uF</text>
<text x="259.8" y="54.1">J7</text>
<text x="27" y="65.6">PJ-003A</text>
<text x="156.7" y="61.9">D2</text>
<text x="172.4" y="61.9">D3</text>
<text x="215.3" y="61.9">J5</text>
<text x="53.1" y="106.4">SW1</text>
<text x="86.1" y="106.9">10k</text>
<text x="86.1" y="103.8">R3</text>
<text x="53.1" y="109.1">SWITCH SPST-NO</text>
<text x="95" y="110.4">C3</text>
<text x="108" y="118.4">U2</text>
<text x="92.4" y="122.4">29</text>
<text x="95" y="121.1">100 nF</text>
<text x="98.4" y="123.7">PC6 (RESET)</text>
<text x="130.3" y="123.7">PC0 (ADC0)</text>
<text x="147.3" y="122.4">23</text>
<text x="147.3" y="125">24</text>
<text x="92.4" y="130.2">20</text>
<text x="92.4" y="127.6">21</text>
<text x="98.4" y="131.5">AREF</text>
<text x="98.4" y="128.9">GND</text>
<text x="130.3" y="126.3">PC1 (ADC1)</text>
<text x="130.3" y="128.9">PC2 (ADC2)</text>
<text x="130.3" y="131.5">PC3 (ADC3)</text>
<text x="147.3" y="127.6">25</text>
<text x="147.3" y="130.2">26</text>
<text x="92.4" y="132.8">18</text>
<text x="98.4" y="134.2">AVCC</text>
<text x="123" y="134.2">PC4 (ADC4 / SDA)</text>
<text x="123.2" y="136.8">PC5 (ADC5 / SCL)</text>
<text x="147.3" y="132.8">27</text>
<text x="147.3" y="135.5">28</text>
<text x="93.7" y="140.7">7</text>
<text x="98.4" y="142">PB6 (XTAL1 / TOSC1)</text>
<text x="137.4" y="139.4">ADC6</text>
<text x="137.4" y="142">ADC7</text>
<text x="147.3" y="138.1">19</text>
<text x="147.3" y="140.7">22</text>
<text x="49.2" y="148.5">3</text>
<text x="53.1" y="147.7">Output</text>
<text x="55.7" y="145.7">Y1</text>
<text x="62.8" y="148.3">Input</text>
<text x="71.4" y="148.5">1</text>
<text x="93.7" y="148.5">8</text>
<text x="98.4" y="149.9">PB7 (XTAL2 / TOSC2)</text>
<text x="131.6" y="147.2">PD0 (RXD)</text>
<text x="131.9" y="149.9">PD1 (TXD)</text>
<text x="147.3" y="145.9">30</text>
<text x="147.3" y="148.5">31</text>
<text x="131.3" y="155.1">PD3 (INT1)</text>
<text x="131.3" y="152.4">PD2 (INT0)</text>
<text x="147.3" y="153.8">1</text>
<text x="147.3" y="151.2">32</text>
<text x="62.1" y="158.4" transform="rotate(-90 62.1 158.4)">GND</text>
<text x="63.8" y="161.9">16.00 MHz</text>
<text x="93.7" y="156.4">3</text>
<text x="93.7" y="161.6">4</text>
<text x="93.7" y="159">5</text>
<text x="98.4" y="157.7">GND_1</text>
<text x="98.4" y="160.3">GND_2</text>
<text x="126.6" y="157.7">PD4 (XCK / T0)</text>
<text x="133.9" y="160.1">PD5 (T1)</text>
<text x="147.3" y="156.4">2</text>
<text x="147.3" y="159">9</text>
<text x="147.3" y="161.6">10</text>
<text x="165.6" y="156.1">J6</text>
<text x="60.7" y="163.1" transform="rotate(-90 60.7 163.1)">2</text>
<text x="93.7" y="164.3">6</text>
<text x="98.4" y="162.9">VCC_1</text>
<text x="98.4" y="165.5">VCC_2</text>
<text x="131.3" y="162.7">PD6 (AIN0)</text>
<text x="131.3" y="165.3">PD7 (AIN1)</text>
<text x="147.3" y="164.3">11</text>
<text x="66.2" y="170.5">C4</text>
<text x="130.6" y="173.1">PB1 (OC1A)</text>
<text x="132.9" y="170.5">PB0 (ICP)</text>
<text x="147.3" y="169.5">12</text>
<text x="147.3" y="172.1">13</text>
<text x="123.5" y="178.3">PB3 (MOSI / OC2)</text>
<text x="125.1" y="175.8">PB2 (SS / OC1B)</text>
<text x="147.3" y="174.7">14</text>
<text x="147.3" y="177.3">15</text>
<text x="147.3" y="179.9">16</text>
<text x="66.2" y="181.2">100 nF</text>
<text x="130.8" y="181">PB4 (MISO)</text>
<text x="132.1" y="183.3">PB5 (SCK)</text>
<text x="147.3" y="182.5">17</text>
<text x="110.7" y="187.5">IC MCU 32KB</text>
</g>
<g font-size="2.3" fill="#f00">
<text x="69.3" y="35.7">+JACK</text>
<text x="210.6" y="33.1">+JACK</text>
<text x="249.9" y="35.5">N_6</text>
<text x="249.9" y="41">RX</text>
<text x="242" y="46">EXT_RESET</text>
<text x="249.9" y="43.6">TX</text>
<text x="247.2" y="56.6">A7</text>
<text x="247.2" y="59.3">A6</text>
<text x="247.2" y="61.9">A5</text>
<text x="247.2" y="64.5">A4</text>
<text x="202.7" y="67.1">RST</text>
<text x="202.7" y="69.7">GND</text>
<text x="247.2" y="67.1">A3</text>
<text x="247.2" y="69.7">A2</text>
<text x="202.7" y="75">RX</text>
<text x="202.7" y="77.6">TX</text>
<text x="247.2" y="72.3">A1</text>
<text x="247.2" y="75">A0</text>
<text x="247.2" y="77.6">GND</text>
<text x="202.7" y="80.2">D2</text>
<text x="202.7" y="82.8">D3</text>
<text x="247.2" y="80.2">AREF</text>
<text x="247.2" y="82.8">GND</text>
<text x="202.7" y="85.4">D4</text>
<text x="247.2" y="85.4">D13</text>
<text x="247.2" y="88.1">D12</text>
<text x="247.2" y="90.7">D11</text>
<text x="247.2" y="93.3">D10</text>
<text x="247.2" y="95.9">D9</text>
<text x="103.3" y="114">EXT_RESET</text>
<text x="85" y="122">RST</text>
<text x="153" y="122">A0</text>
<text x="153" y="124.7">A1</text>
<text x="82.4" y="129.9">AREF</text>
<text x="153" y="127.3">A2</text>
<text x="153" y="129.9">A3</text>
<text x="82.4" y="132.5">+5.0V</text>
<text x="153" y="132.5">A4</text>
<text x="153" y="135.1">A5</text>
<text x="153" y="137.8">A6</text>
<text x="71.9" y="140.2">XTAL1_OUT</text>
<text x="153" y="140.4">A7</text>
<text x="74.5" y="148">XTAL2_IN</text>
<text x="153" y="145.6">RX</text>
<text x="153" y="148.2">TX</text>
<text x="153" y="150.8">D2</text>
<text x="153" y="153.5">D3</text>
<text x="153" y="156.1">D4</text>
<text x="153" y="169.2">D8</text>
<text x="153" y="171.8">D9</text>
<text x="153" y="174.4">D10</text>
<text x="153" y="177">D11</text>
<text x="153" y="179.6">D12</text>
<text x="153" y="182.2">D13</text>
</g>
<g font-size="1.9">
<text x="46.6" y="9.4">5</text>
<text x="96.3" y="9.4">4</text>
<text x="146" y="9.4">3</text>
<text x="195.7" y="9.4">2</text>
<text x="245.4" y="9.4">1</text>
<text x="19.8" y="34.6">D</text>
<text x="270.9" y="34.6">D</text>
<text x="19.8" y="80.3">C</text>
<text x="270.9" y="80.3">C</text>
<text x="19.8" y="126.2">B</text>
<text x="270.9" y="126.2">B</text>
<text x="176.1" y="163.4">MyOrganization</text>
<text x="19.8" y="171.9">A</text>
<text x="176.1" y="168.7">1234 MyAddress</text>
<text x="176.1" y="171.3">MyCity, MyState</text>
<text x="270.9" y="171.9">A</text>
<text x="186.5" y="179.2">MyProject</text>
<text x="178.7" y="187">A</text>
<text x="186.5" y="187">1</text>
<text x="46.6" y="195.2">5</text>
<text x="96.3" y="195.2">4</text>
<text x="146" y="195.2">3</text>
<text x="186.8" y="192.2">Monday, June 03, 2019</text>
<text x="195.7" y="195.2">2</text>
<text x="241.5" y="192.2">1</text>
<text x="245.4" y="195.2">1</text>
<text x="257.2" y="192.2">1</text>
</g>
</svg>
